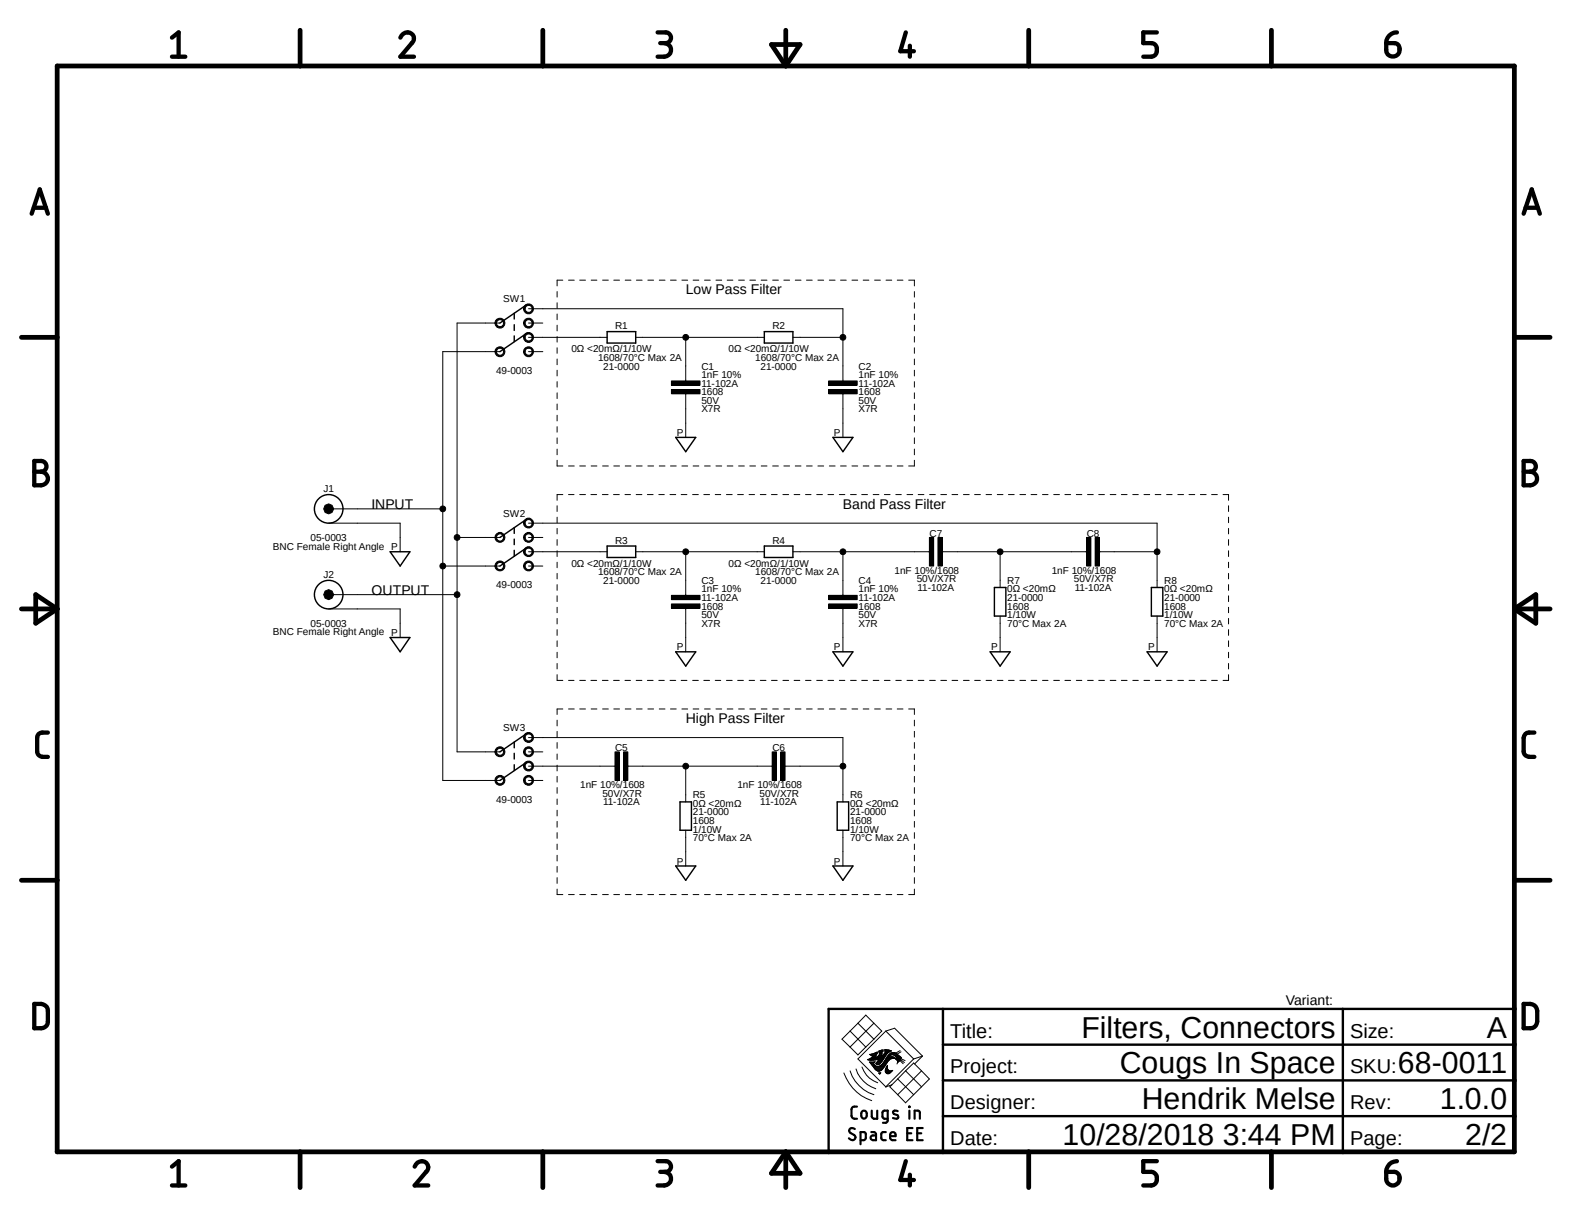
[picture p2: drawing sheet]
<svg xmlns="http://www.w3.org/2000/svg" width="279mm" height="216mm" viewBox="0 0 279 216" stroke-linecap="round" stroke-linejoin="round" font-family="sans-serif">
<path d="M3.4 3.1l272.6 209.7M276 3.1l-272.6 209.7" fill="none" stroke="#fff" stroke-width=".18"/>
<g fill="none" stroke="#000" stroke-width=".18">
<path d="M88.3 56.7a.89 .89 0 0 1 1.4 .3 .89 .89 0 0 1-.7 1.3 .89 .89 0 0 1-1-.9h.2a.64 .64 0 0 1 .9-.6 .64 .64 0 0 1 .2 1 .64 .64 0 0 1-1-.1l-.1-.3h-.2l.1-.4zM88.9 57.4h-7.7v76.2h7.7M93.4 59.3a.89 .89 0 0 1 1.3 .3 .89 .89 0 0 1-.6 1.2 .89 .89 0 0 1-1.1-.9h.3a.64 .64 0 0 1 .8-.6 .64 .64 0 0 1 .3 1 .64 .64 0 0 1-1-.1l-.1-.3h-.3l.1-.3zM93.4 56.7a.89 .89 0 0 1 1.3 .3 .89 .89 0 0 1-.6 1.3 .89 .89 0 0 1-1.1-.9h.3a.64 .64 0 0 1 .8-.6 .64 .64 0 0 1 .3 1 .64 .64 0 0 1-1-.1l-.1-.3h-.3l.1-.4zM93.4 54.2a.89 .89 0 0 1 1.3 .3 .89 .89 0 0 1-.6 1.2 .89 .89 0 0 1-1.1-.8h.3a.64 .64 0 0 1 .8-.7 .64 .64 0 0 1 .3 1 .64 .64 0 0 1-1 0l-.1-.3h-.3l.1-.4zM93.9 59.9h14M93.9 57.4h2.6M93.9 54.9h55.9v12.8M99 51.8v1M99 53.8v1M99 55.8v1M99 57.8v1"/>
<path d="M99 59.8v1M100 49.8h-1v1M101 49.8h1.1M103 49.8h1.1M105.1 49.8h1M107.1 49.8h1M109.1 49.8h1M111.1 49.8h1M113 59.9h22.8M113.1 49.8h1M115.1 49.8h1.1M117.2 49.8h1"/>
<path d="M119.2 49.8h1M121.2 49.8h1M121.9 59.9v7.8M123.2 49.8h1M125.2 49.8h1M127.3 49.8h1M129.2 49.8h1.1M131.3 49.8h1M133.3 49.8h1M135.3 49.8h1M137.3 49.8h1M139.3 49.8h1"/>
<path d="M140.9 59.9h8.9M141.4 49.8h1M143.3 49.8h1.1M145.4 49.8h1M147.4 49.8h1M149.4 49.8h1M151.4 49.8h1M153.4 49.8h1M155.4 49.8h1.1M157.5 49.8h1M159.5 49.8h1M161.5 49.8h1v1"/>
<path d="M162.5 51.8v1M162.5 53.8v1M162.5 55.8v1M162.5 57.8v1M162.5 59.8v1M88.3 61.8a.89 .89 0 0 1 1.4 .3 .89 .89 0 0 1-.7 1.3 .89 .89 0 0 1-1-.9h.2a.64 .64 0 0 1 .9-.6 .64 .64 0 0 1 .2 1 .64 .64 0 0 1-1-.1l-.1-.3h-.2l.1-.4zM88.9 62.5h-10.2v76.2h10.2M93.4 61.8a.89 .89 0 0 1 1.3 .3 .89 .89 0 0 1-.6 1.3 .89 .89 0 0 1-1.1-.9h.3a.64 .64 0 0 1 .8-.6 .64 .64 0 0 1 .3 1 .64 .64 0 0 1-1-.1l-.1-.3h-.3l.1-.4zM93.9 62.5h2.6M99 61.8v1M99 63.8v1M99 65.8v1"/>
<path d="M99 67.8v1M99 69.8v1M99 71.8v1M99 73.8v1M99 75.8v1M99 77.8v1M99 79.8v1M119.3 67.7h5.1v.8h-5.1zM119.3 69.2h5.1v.8h-5.1zM121.9 70v7.7M147.3 67.7h5.1v.8h-5.1zM147.3 69.2h5.1v.8h-5.1z"/>
<path d="M149.8 70v7.7M162.5 61.8v1M162.5 63.8v1M162.5 65.8v1M162.5 67.8v1M162.5 69.8v1M162.5 71.8v1M162.5 73.8v1M162.5 75.8v1M162.5 77.8v1M162.5 79.8v1M58.4 90.4h20.3"/>
<path d="M58.4 93h12.7v5M81.2 95.5h7.7M88.3 99.9a.89 .89 0 0 1 1.4 .3 .89 .89 0 0 1-.6 1.2 .89 .89 0 0 1-1.1-.8h.2a.64 .64 0 0 1 .8-.7 .64 .64 0 0 1 .4 1 .64 .64 0 0 1-1.1-.1l-.1-.2h-.2zM88.3 94.8a.89 .89 0 0 1 1.4 .3 .89 .89 0 0 1-.7 1.3 .89 .89 0 0 1-1-.9h.2a.64 .64 0 0 1 .8-.7 .64 .64 0 0 1 .4 1 .64 .64 0 0 1-1.1 0l-.1-.3h-.2l.1-.4zM93.4 99.9a.89 .89 0 0 1 1.3 .3 .89 .89 0 0 1-.5 1.2 .89 .89 0 0 1-1.2-.8h.3a.64 .64 0 0 1 .8-.7 .64 .64 0 0 1 .3 1 .64 .64 0 0 1-1-.1l-.1-.2h-.3zM93.4 97.4a.89 .89 0 0 1 1.3 .3 .89 .89 0 0 1-.6 1.2 .89 .89 0 0 1-1.1-.9h.3a.64 .64 0 0 1 .8-.6 .64 .64 0 0 1 .3 1 .64 .64 0 0 1-1-.1l-.1-.3h-.3l.1-.3zM93.4 94.8a.89 .89 0 0 1 1.3 .3 .89 .89 0 0 1-.6 1.3 .89 .89 0 0 1-1.1-.9h.3a.64 .64 0 0 1 .8-.7 .64 .64 0 0 1 .3 1 .64 .64 0 0 1-1 0l-.1-.3h-.3l.1-.4zM93.4 92.3a.89 .89 0 0 1 1.3 .3 .89 .89 0 0 1-.6 1.2 .89 .89 0 0 1-1.1-.8h.3a.64 .64 0 0 1 .8-.7 .64 .64 0 0 1 .3 1 .64 .64 0 0 1-1-.1l-.1-.2h-.3l.1-.4zM93.9 93h111.8v11.4M93.9 98h14M93.9 95.5h2.6M99 81.8v1h1"/>
<path d="M99 89.9v1M99 91.9v1M99 93.9v1M99 95.9v1M99 97.9v1M99 99.9v1M100 87.9h-1v1M101 82.8h1.1M101 87.9h1M103 82.8h1.1M103 87.9h1.1M105 87.9h1"/>
<path d="M105.1 82.8h1M107.1 87.9h1M107.1 82.8h1M109.1 87.9h1M109.1 82.8h1M111.1 87.9h1M111.1 82.8h1M113 98h22.8M113.1 87.9h1M113.1 82.8h1M115.1 87.9h1M115.1 82.8h1.1"/>
<path d="M117.1 87.9h1M117.2 82.8h1M119.1 87.9h1M119.2 82.8h1M121.1 87.9h1M121.2 82.8h1M121.9 98v7.8M123.1 87.9h1M123.2 82.8h1M125.1 87.9h1M125.2 82.8h1M127.1 87.9h1"/>
<path d="M127.3 82.8h1M129.1 87.9h1M129.2 82.8h1.1M131.1 87.9h1M131.3 82.8h1M133.1 87.9h1M133.3 82.8h1M135.1 87.9h1M135.3 82.8h1M137.1 87.9h1M137.3 82.8h1M139.1 87.9h1.1"/>
<path d="M139.3 82.8h1M140.9 98h24.3M141.1 87.9h1.1M141.4 82.8h1M143.2 87.9h.9M143.3 82.8h1.1M145.2 87.9h1M145.4 82.8h1M147.2 87.9h1M147.4 82.8h1M149.2 87.9h1M149.4 82.8h1"/>
<path d="M149.8 98v7.8M151.2 87.9h1M151.4 82.8h1M153.2 87.9h1M153.4 82.8h1M155.2 87.9h1M155.4 82.8h1.1M157.2 87.9h1M157.5 82.8h1M159.2 87.9h1M159.5 82.8h1M161.2 87.9h1"/>
<path d="M162.5 81.8v1h-1M163.2 87.9h1M165.2 95.5h.7v5.1h-.7zM165.2 87.9h1M166.7 95.5h.8v5.1h-.8zM167.2 87.9h1M167.5 98h25.6M169.2 87.9h1M171.2 87.9h1.1M173.2 87.9h1M175.3 87.9h.9M177.2 87.9h1.1"/>
<path d="M177.8 98v6.4M179.2 87.9h1.1M181.3 87.9h1M183.3 87.9h1M185.3 87.9h1M187.3 87.9h1M189.3 87.9h1M191.3 87.9h1M193.1 95.5h.8v5.1h-.8zM193.3 87.9h1M194.6 95.5h.8v5.1h-.8zM195.3 87.9h1"/>
<path d="M195.4 98h10.3M197.3 87.9h1M199.3 87.9h1M201.3 87.9h1M203.3 87.9h1M205.3 87.9h1M207.3 87.9h1M209.3 87.9h1.1M211.3 87.9h1M213.4 87.9h1M215.3 87.9h1.1M217.4 87.9h1v1"/>
<path d="M218.4 89.9v1M218.4 91.9v1M218.4 93.9v1M218.4 95.9v1M218.4 97.9v1M218.4 99.9v1M58.4 105.7h22.8M58.4 108.2h12.7v5.1M78.7 100.6h10.2M93.9 100.6h2.6M99 101.9v1M99 103.9v1"/>
<path d="M99 105.9v1M99 107.9v1M99 109.9v1M99 111.9v1M99 113.9v1M99 115.9v1M99 117.9v1M99 119.9v1h1M119.3 105.8h5.1v.8h-5.1zM119.3 107.3h5.1v.8h-5.1zM121.9 108.1v7.7M147.3 105.8h5.1v.8h-5.1z"/>
<path d="M147.3 107.3h5.1v.8h-5.1zM149.8 108.1v7.7M177.8 109.5v6.3M205.7 109.5v6.3M218.4 119.9v1h-1M218.4 101.9v1M218.4 103.9v1M218.4 105.9v1M218.4 107.9v1M218.4 109.9v1M218.4 111.9v1M218.4 113.9v1"/>
<path d="M218.4 115.9v1M218.4 117.9v1M88.3 138a.89 .89 0 0 1 1.4 .3 .89 .89 0 0 1-.6 1.2 .89 .89 0 0 1-1.1-.8h.2a.64 .64 0 0 1 .8-.7 .64 .64 0 0 1 .4 1 .64 .64 0 0 1-1.1-.1l-.1-.2h-.2l.1-.4zM88.3 132.9a.89 .89 0 0 1 1.4 .3 .89 .89 0 0 1-.6 1.3 .89 .89 0 0 1-1.1-.9h.2a.64 .64 0 0 1 .8-.7 .64 .64 0 0 1 .4 1 .64 .64 0 0 1-1.1 0l-.1-.3h-.2zM93.4 138a.89 .89 0 0 1 1.3 .3 .89 .89 0 0 1-.5 1.2 .89 .89 0 0 1-1.2-.8h.3a.64 .64 0 0 1 .8-.7 .64 .64 0 0 1 .3 1 .64 .64 0 0 1-1-.1l-.1-.2h-.3l.1-.4zM93.4 135.4a.89 .89 0 0 1 1.3 .3 .89 .89 0 0 1-.5 1.3 .89 .89 0 0 1-1.2-.9h.3a.64 .64 0 0 1 .8-.6 .64 .64 0 0 1 .3 1 .64 .64 0 0 1-1-.1l-.1-.3h-.3l.1-.4zM93.4 132.9a.89 .89 0 0 1 1.3 .3 .89 .89 0 0 1-.5 1.3 .89 .89 0 0 1-1.2-.9h.3a.64 .64 0 0 1 .8-.7 .64 .64 0 0 1 .3 1 .64 .64 0 0 1-1 0l-.1-.3h-.3zM93.4 130.3a.89 .89 0 0 1 1.3 .4 .89 .89 0 0 1-.5 1.2 .89 .89 0 0 1-1.2-.8h.3a.64 .64 0 0 1 .8-.7 .64 .64 0 0 1 .3 1 .64 .64 0 0 1-1-.1l-.1-.2h-.3zM93.9 138.7h2.6M93.9 136.1h15.4M93.9 133.6h2.6M93.9 131.1h55.9v11.4"/>
<path d="M99 128v1M99 130v1M99 132v1M99 134v1M99 136v1M99 138v1M99 140v1M100 126h-1v1M101 120.9h1M101 126h1.1M103 120.9h1.1M103 126h1.1"/>
<path d="M105 120.9h1M105.1 126h1M107.1 120.9h1M107.1 126h1M109.1 120.9h1M109.1 126h1M109.3 133.6h.8v5.1h-.8zM110.8 133.6h.8v5.1h-.8zM111.1 120.9h1M111.1 126h1M111.6 136.1h25.6M113.1 120.9h1"/>
<path d="M113.1 126h1M115.1 120.9h1M115.1 126h1.1M117.1 120.9h1M117.2 126h1M119.1 120.9h1M119.2 126h1M121.1 120.9h1M121.2 126h1M121.9 136.1v6.4M123.1 120.9h1M123.2 126h1"/>
<path d="M125.1 120.9h1M125.2 126h1M127.1 120.9h1M127.3 126h1M129.1 120.9h1M129.2 126h1.1M131.1 120.9h1M131.3 126h1M133.1 120.9h1M133.3 126h1M135.1 120.9h1M135.3 126h1"/>
<path d="M137.1 120.9h1M137.2 133.6h.8v5.1h-.8zM137.3 126h1M138.8 133.6h.7v5.1h-.7zM139.1 120.9h1.1M139.3 126h1M139.5 136.1h10.3M141.1 120.9h1.1M141.4 126h1M143.2 120.9h.9M143.3 126h1.1M145.2 120.9h1"/>
<path d="M145.4 126h1M147.2 120.9h1M147.4 126h1M149.2 120.9h1M149.4 126h1M151.2 120.9h1M151.4 126h1M153.2 120.9h1M153.4 126h1M155.2 120.9h1M155.4 126h1.1M157.2 120.9h1"/>
<path d="M157.5 126h1M159.2 120.9h1M159.5 126h1M161.2 120.9h1M161.5 126h1v1M162.5 128v1M162.5 130v1M162.5 132v1M162.5 134v1M162.5 136v1M162.5 138v1M162.5 140v1"/>
<path d="M163.2 120.9h1M165.2 120.9h1M167.2 120.9h1M169.2 120.9h1M171.2 120.9h1.1M173.2 120.9h1M175.3 120.9h.9M177.2 120.9h1.1M179.2 120.9h1.1M181.3 120.9h1M183.3 120.9h1M185.3 120.9h1"/>
<path d="M187.3 120.9h1M189.3 120.9h1M191.3 120.9h1M193.3 120.9h1M195.3 120.9h1M197.3 120.9h1M199.3 120.9h1M201.3 120.9h1M203.3 120.9h1M205.3 120.9h1M207.3 120.9h1M209.3 120.9h1.1"/>
<path d="M211.3 120.9h1M213.4 120.9h1M215.3 120.9h1.1M99 142v1M99 144v1M99 146v1M99 148v1M99 150v1M99 152v1M99 154v1M99 156v1M99 158v1h1"/>
<path d="M101 159h1.1M103 159h1.1M105.1 159h1M107.1 159h1M109.1 159h1M111.1 159h1M113.1 159h1M115.1 159h1.1M117.2 159h1M119.2 159h1M121.2 159h1M121.9 147.5v6.4"/>
<path d="M123.2 159h1M125.2 159h1M127.3 159h1M129.2 159h1.1M131.3 159h1M133.3 159h1M135.3 159h1M137.3 159h1M139.3 159h1M141.4 159h1M143.3 159h1.1M145.4 159h1"/>
<path d="M147.4 159h1M149.4 159h1M149.8 147.5v6.4M151.4 159h1M153.4 159h1M155.4 159h1.1M157.5 159h1M159.5 159h1M162.5 142v1M162.5 144v1M162.5 146v1M162.5 148v1"/>
<path d="M162.5 150v1M162.5 152v1M162.5 154v1M162.5 156v1M162.5 158v1h-1M150 190.7a7.9 7.9 0 0 0 4.9 4.9M151.1 190.3a6.6 6.6 0 0 0 4.2 4.2M151.1 186.1l1.4 1.4 1.4-1.4M151.1 183.2l2.8 2.9M152.1 189.9a5.5 5.5 0 0 0 3.6 3.6M152.5 181.8l1.4-1.4 2.8 2.8-1.4 1.5M152.5 181.8l-2.9 2.9 1.5 1.4"/>
<path d="M152.5 181.8l2.8 2.9M153.2 189.6a4.4 4.4 0 0 0 2.8 2.8M154.3 188.3h1.6M154.3 188.3h1.3M154.5 188.2l-.3 .1 .7 .1 1.3-.3-.3 .6M154.5 188.2h2.6M154.6 188.8h.8M154.6 187.4h1.1M154.6 188.8h.7M154.7 188.1h2.4M154.7 188.9h.5M154.7 187.5h1"/>
<path d="M154.7 188.9l.7 1M154.8 189h.5M154.8 188h2.4M154.9 189.1h.4M154.9 187.6h.8M154.9 187.3h.9M154.9 189.2h.5M154.9 187.9l-.4 .3M154.9 187.9h2.3M155 187.8h.6M155 189.3h.5M155.1 189.4h.5"/>
<path d="M155.1 187.7h.6M155.2 189.6h2M155.2 187.2h.7M155.2 188.9l.1 .2M155.3 189.7h1.8M155.3 184.7l-1.4 1.4M155.3 181.8l-4.2 4.3M155.3 189.1l.5 .4M155.4 189.8h1.6M155.4 189.9h1.5M155.4 189.9l.2 .2M155.5 188.7h.1"/>
<path d="M155.5 187.1h.4M155.5 190h1.3M155.5 188.7h-1l.2 .2M155.5 188.7l-.3 .2M155.6 190.1a.7 .7 0 0 0 .9 .1M155.6 190.1h1.2M155.7 190.2h1M155.7 189h.7M155.7 188.9h.8M155.7 187h.2M155.8 188.8h.7M155.8 190.2h.7"/>
<path d="M155.8 189.1h.5M155.8 187.8h1.5M155.9 188.8h.7M155.9 186.9h.1M155.9 186.9l-.3 1 .6-.3M155.9 186.9l-1.3 .5 .6 .3-.3 .2M155.9 188.7h.8M156 188.6h.8M156 187.7h1.4M156 188.5h.8M156.1 188.4h.8M156.1 187.7h1.3"/>
<path d="M156.1 188.3h.8M156.2 188.3h.8M156.2 187.6h1.2M156.2 186.8l.1 .3h.1l-.1 .3M156.2 187.5h.5M156.2 186.9h.6M156.2 186.8h.7M156.3 190.8h.1M156.3 189.5h.9M156.3 187h.5M156.3 187.4l-.1 .2M156.3 187.4h.4"/>
<path d="M156.3 187.3h.4M156.3 187.2h.5M156.4 190.7l.1-.1-.2 .2M156.4 187.1h.4M156.4 189.4l-1.2 .1M156.4 189.4h.9M156.4 186.7l-.2 .1M156.4 186.7h.5M156.5 190.7h-.3l.2 .2M156.5 189.3h.9M156.7 189.2h.7M156.7 186.6h.3l-.1 .3h-.7"/>
<path d="M156.7 186.6l-.3 .1M156.7 186.6h.2M156.7 190.2h-.2M156.7 187.4l.1 .2 .1-.1M156.8 186.9l-.1 .5M156.8 189.1h.7M156.8 189h.7M156.8 190l-.1 .2M156.9 188.9h.7M156.9 187.5h.6M157 188.8h.6M157 187.4h.6"/>
<path d="M157.1 188.2l-.5 .6a.57 .57 0 0 1-.9 .2l.2-.3M157.1 188.8h.6M157.1 188.8l-.7 .6M157.1 188.7h.7M157.1 187.3h.5M157.1 189.7l-.3 .3M157.2 187.2l-.3 .3M157.2 188.6h.6M157.2 187.2h.5M157.2 188.5h.7M157.3 188.4h.7M157.3 187.8l-.2 .4"/>
<path d="M157.3 187.1h.5M157.3 186.8h1M157.3 186.7h1M157.3 186.6h.8M157.3 187h.6M157.4 190.3h1.1M157.4 190.4h1.1M157.4 190.2h.6M157.4 190.2h.5M157.4 188.3h.7M157.4 190.5h1M157.4 190.1h.4"/>
<path d="M157.4 190h.4M157.4 186.9h.8M157.4 188.3h.8M157.4 186.9h.6M157.4 183.2l5 5M157.4 183.2l-4.9 5 5 5M157.4 183.2l1.6-.5 5 5M157.4 190.6h.9M157.4 189.9h.3M157.4 188.2h.9M157.5 189.8h.2M157.5 188.1h1.1"/>
<path d="M157.5 188.1l-.4 .7M157.5 190.7h.7M157.5 189.7h.2M157.6 189.7h.1M157.6 188h1.4M157.6 189.6h.1M157.6 187.9h1.4M157.6 189.5h.1M157.6 187.8h1.2M157.7 190.8h.3M157.7 189.4v-.1l-.3 .8v.5M157.7 189.4v.3"/>
<path d="M157.7 189.7l.1 .3M157.7 189.4h.1M157.7 187.7h.4M157.8 190l.3 .3M157.8 187.7h.3M157.9 187.6h.3M157.9 187.5h.4M158 187.4h1.6M158.2 186.9l-.5 .3-.4 .6M158.2 186.9l.3-.2-1.2-.2v.3h.1l-.2 .4M158.2 190.3l.5-.1-.7 .6h-.3l-.3-.2M158.2 187.2h1.1"/>
<path d="M158.3 187.5l-.3 .2 .7 .1 .5 .4M158.3 187.1h.9M158.3 187.1a1.08 1.08 0 0 1 1.4 .4l.5 .4M158.3 187.1l-.8 1M158.3 187.5a.79 .79 0 0 1 1.1 .7h-.1l.2 .3M158.5 190.2h.1M158.8 187.5h.8M159 187.6h.8M159 188.1l.2 .1M159.1 187.7h.8M159.2 188.2h.1M159.2 188.1a1.53 1.53 0 0 0-1.8 1l-.3 .6"/>
<path d="M159.2 187.7h.8M159.3 187.8h.8M159.3 188.3h.8M159.3 187.9h.9M159.3 188h.8M159.4 188.3h.6M159.4 188.2h.7M159.4 188.1h.7M159.5 188.4h.5M159.5 188.8l-.1 .3M159.5 188.6h.3M159.5 188.5h.4"/>
<path d="M159.5 188.5l.1 .2M159.6 191.7l-1.4 1.4 1.4 1.4M159.6 191.7l2.8 2.8M159.6 188.8h.1M159.6 188.7h.1M159.6 188.7l-.1 .1M159.9 188.4l.6 .6M160 186.7l-.8 .5M160 188.4l-.4 .3M160.1 188.3l.6 .5M160.1 188.3l-.1 .1M160.1 188.1l.8 .4"/>
<path d="M160.1 186.9l-.7 .4h-1.3M160.2 187.9l-.1 .4M161 190.3l1.4-1.4 1.4 1.4M161 190.3l-1.4 1.4M161 190.3l2.8 2.8M162.4 188.2l-5 4.9 1.1-.3M163.8 190.3l1.4 1.4-4.2 4.3-1.4-1.5M163.8 190.3l-4.2 4.2M164 187.7l-1.6 .5M164 187.7l-1.4 1.4"/>
<circle cx="121.9" cy="59.9" r=".51"/>
<circle cx="149.8" cy="59.9" r=".51"/>
<circle cx="58.4" cy="90.4" r=".88"/>
<circle cx="78.7" cy="90.4" r=".51"/>
<circle cx="81.2" cy="95.5" r=".51"/>
<circle cx="121.9" cy="98" r=".51"/>
<circle cx="149.8" cy="98" r=".51"/>
<circle cx="177.8" cy="98" r=".51"/>
<circle cx="205.7" cy="98" r=".51"/>
<circle cx="58.4" cy="105.7" r=".88"/>
<circle cx="78.7" cy="100.6" r=".51"/>
<circle cx="81.2" cy="105.7" r=".51"/>
<circle cx="121.9" cy="136.1" r=".51"/>
<circle cx="149.8" cy="136.1" r=".51"/>
</g>
<g fill="none" stroke="#000" stroke-width=".85">
<path d="M10.2 11.7h259v193h-259zM53.3 5.4v6.3M96.5 5.4v6.3M137.1 7.9h5.1l-2.5 3.8zM139.7 5.4v6.3M182.8 5.4v6.3M226 5.4v6.3M3.8 59.9h6.4M269.2 59.9h6.3M3.8 108.2h6.4M6.3 105.7l3.9 2.5-3.9 2.5zM269.2 108.2h6.3"/>
<path d="M269.2 108.2l3.8-2.5v5zM3.8 156.4h6.4M269.2 156.4h6.3M53.3 204.7v6.3M96.5 204.7v6.3M139.7 204.7v6.3M139.7 204.7l2.5 3.8h-5.1zM182.8 204.7v6.3M226 204.7v6.3"/>
</g>
<g fill="none" stroke="#000" stroke-width=".76">
<path d="M30.6 6.7l1.1-.9v4.3M30.6 10.1h2.3M71.2 6.7a1.19 1.19 0 0 1 1.5-.9 1.19 1.19 0 0 1 .7 1.6l-2.2 2.7h2.4M116.9 5.8h1.4a.95 .95 0 0 1 1 .9 .95 .95 0 0 1-1 1h-1M118.1 7.7a1.21 1.21 0 0 1 1.2 1.2 1.21 1.21 0 0 1-1.2 1.2h-1.2M161 5.8l-1 3.3h2.4M161.7 8.1v2M205.6 5.8h-2.4v1.9h1.4a1.23 1.23 0 0 1 1 1.2 1.23 1.23 0 0 1-1 1.2h-1.4M246.4 7.7h1.4a1.21 1.21 0 0 1 .9 1.4 1.21 1.21 0 0 1-1.3 .9 1.09 1.09 0 0 1-1-1.2zM248.3 5.8a1.88 1.88 0 0 0-1.9 1.9M5.6 38l1.5-4.3 1.4 4.3M6 36.9h2.2"/>
<path d="M270.8 38l1.4-4.3 1.5 4.3M271.1 36.9h2.2M6.1 81.9h1.2a.95 .95 0 0 1 1 1 .95 .95 0 0 1-1 .9 1.21 1.21 0 0 1 1.2 1.2 1.21 1.21 0 0 1-1.2 1.2h-1.2zM6.1 83.8h1.2M270.8 81.9h1.2a.95 .95 0 0 1 1 1 .95 .95 0 0 1-1 .9 1.21 1.21 0 0 1 1.2 1.2 1.21 1.21 0 0 1-1.2 1.2h-1.2zM270.8 83.8h1.2M8.5 130.2h-1a.87 .87 0 0 0-.9 .9v2.4a.97 .97 0 0 0 .9 1h1M272.7 130.2h-.9a.94 .94 0 0 0-1 .9v2.4a.97 .97 0 0 0 1 1h.9M6.1 178.4a2.22 2.22 0 0 1 2.2 .5l.2 .7v1.9a1.13 1.13 0 0 1-1.2 1.2h-1.2zM270.8 178.4a2.07 2.07 0 0 1 2.2 .5l.2 .7v1.9a1.21 1.21 0 0 1-1.2 1.2h-1.2zM30.6 207.3l1.1-1v4.4M30.6 210.7h2.3"/>
<path d="M73.7 207.3a1.2 1.2 0 0 1 1.4-1 1.2 1.2 0 0 1 1 1.4l-2.4 3h2.4M116.9 206.3h1.4a.95 .95 0 0 1 1 1 .95 .95 0 0 1-1 .9h-1M118.1 208.2a1.21 1.21 0 0 1 1.2 1.2 1.21 1.21 0 0 1-1.2 1.3h-1.2M161 206.3l-1 3.4h2.4M161.7 208.7v2M205.6 206.3h-2.4v1.9h1.4a1.23 1.23 0 0 1 1 1.2 1.23 1.23 0 0 1-1 1.3h-1.4M246.4 208.2h1.4a1.2 1.2 0 0 1 1 1.4 1.2 1.2 0 0 1-1.3 1 1.2 1.2 0 0 1-1.1-1.1zM248.3 206.3a1.88 1.88 0 0 0-1.9 1.9"/>
</g>
<path d="M167.6 179.3v25.4M238.7 179.3v25.4M269.2 179.3h-121.9v25.4M167.6 198.3h101.6M167.6 192h101.6M167.6 185.6h101.6" fill="none" stroke="#000" stroke-width=".42"/>
<g fill="none" stroke="#000" stroke-width=".38">
<path d="M152.3 196.6l-.7 .1-.3 .4 .1 1.4 .4 .3h.5M153.2 197.6a.49 .49 0 0 1 .5-.2 .49 .49 0 0 1 .4 .4v.5a.49 .49 0 0 1-.5 .5 .49 .49 0 0 1-.5-.5zM154.9 197.4v1l.4 .4h.6v-1.4M157.8 198.8h-.6l-.3-.2-.1-.9 .2-.3h.8v1.7l-.4 .4h-.5M159.6 197.4a.61 .61 0 0 0-.9 .2l.2 .4 .6 .2 .2 .3a.63 .63 0 0 1-1 .2M161.6 196.6l.1 .1zM161.6 197.4v1.4M162.6 198.8v-1.4h.6l.2 .1 .1 1.3M151.9 200.6a.6 .6 0 0 0-1 .3l.3 .4 .6 .4a.51 .51 0 0 1 .2 .7 .51 .51 0 0 1-.7 .2l-.4-.3M153 202.6h.5l.3-.2 .1-.9-.2-.3h-.7v2.1M154.9 201.2h.6l.2 .3v1.1h-.5a.42 .42 0 0 1-.5-.4 .42 .42 0 0 1 .5-.4h.5M157.4 201.2h-.6l-.2 .3 .1 .9 .3 .2h.4"/>
<path d="M158.2 201.9h1a.51 .51 0 0 0-.4-.7 .51 .51 0 0 0-.6 .4l.1 .8 .3 .2h.6M161.2 201.4h.8M162.2 200.4h-1v2.2h1M163 201.4h.7M164 200.4h-1v2.2h1"/>
</g>
<g fill="none" stroke="#000" stroke-width=".25">
<path d="M91.4 55.7v1M91.4 57.7v1M91.4 59.7v1M93.7 59.2l-4.8 3.3M93.7 54.1l-4.8 3.3M107.9 58.9h5.1v2.1h-5.1zM135.8 58.9h5.1v2.1h-5.1zM120.1 77.7h3.6l-1.8 2.6zM148 77.7h3.6l-1.8 2.6zM69.3 98h3.6l-1.8 2.6zM91.4 93.8v1M91.4 95.8v1"/>
<path d="M91.4 97.8v1M93.7 97.3l-4.8 3.3M93.7 92.2l-4.8 3.3M107.9 97h5.1v2.1h-5.1zM135.8 97h5.1v2.1h-5.1zM69.3 113.3h3.6l-1.8 2.5zM120.1 115.8h3.6l-1.8 2.6zM148 115.8h3.6l-1.8 2.6zM176 115.8h3.5l-1.7 2.6zM176.7 104.4h2.1v5.1h-2.1zM203.9 115.8h3.5l-1.7 2.6zM204.6 104.4h2.1v5.1h-2.1z"/>
<path d="M91.4 131.9v1M91.4 133.9v1M91.4 135.9v1M93.7 135.4l-4.8 3.3M93.7 130.3l-4.8 3.3M120.1 153.9h3.6l-1.8 2.5zM120.9 142.5h2v5h-2zM148 153.9h3.6l-1.8 2.5zM148.8 142.5h2v5h-2z"/>
<circle cx="58.4" cy="90.4" r="2.54"/>
<circle cx="58.4" cy="105.7" r="2.54"/>
</g>
<g fill="#000">
<path d="M88.3 56.7a.89 .89 0 0 1 1.4 .3 .89 .89 0 0 1-.7 1.3 .89 .89 0 0 1-1-.9h.2a.64 .64 0 0 1 .9-.6 .64 .64 0 0 1 .2 1 .64 .64 0 0 1-1-.1l-.1-.3h-.2l.1-.4z" fill-rule="evenodd"/>
<path d="M93.4 59.3a.89 .89 0 0 1 1.3 .3 .89 .89 0 0 1-.6 1.2 .89 .89 0 0 1-1.1-.9h.3a.64 .64 0 0 1 .8-.6 .64 .64 0 0 1 .3 1 .64 .64 0 0 1-1-.1l-.1-.3h-.3l.1-.3z" fill-rule="evenodd"/>
<path d="M93.4 56.7a.89 .89 0 0 1 1.3 .3 .89 .89 0 0 1-.6 1.3 .89 .89 0 0 1-1.1-.9h.3a.64 .64 0 0 1 .8-.6 .64 .64 0 0 1 .3 1 .64 .64 0 0 1-1-.1l-.1-.3h-.3l.1-.4z" fill-rule="evenodd"/>
<path d="M93.4 54.2a.89 .89 0 0 1 1.3 .3 .89 .89 0 0 1-.6 1.2 .89 .89 0 0 1-1.1-.8h.3a.64 .64 0 0 1 .8-.7 .64 .64 0 0 1 .3 1 .64 .64 0 0 1-1 0l-.1-.3h-.3l.1-.4z" fill-rule="evenodd"/>
<path d="M88.3 61.8a.89 .89 0 0 1 1.4 .3 .89 .89 0 0 1-.7 1.3 .89 .89 0 0 1-1-.9h.2a.64 .64 0 0 1 .9-.6 .64 .64 0 0 1 .2 1 .64 .64 0 0 1-1-.1l-.1-.3h-.2l.1-.4z" fill-rule="evenodd"/>
<path d="M93.4 61.8a.89 .89 0 0 1 1.3 .3 .89 .89 0 0 1-.6 1.3 .89 .89 0 0 1-1.1-.9h.3a.64 .64 0 0 1 .8-.6 .64 .64 0 0 1 .3 1 .64 .64 0 0 1-1-.1l-.1-.3h-.3l.1-.4z" fill-rule="evenodd"/>
<path d="M119.3 67.7h5.1v.8h-5.1z" fill-rule="evenodd"/>
<path d="M119.3 69.2h5.1v.8h-5.1z" fill-rule="evenodd"/>
<path d="M147.3 67.7h5.1v.8h-5.1z" fill-rule="evenodd"/>
<path d="M147.3 69.2h5.1v.8h-5.1z" fill-rule="evenodd"/>
<path d="M88.3 94.8a.89 .89 0 0 1 1.4 .3 .89 .89 0 0 1-.7 1.3 .89 .89 0 0 1-1-.9h.2a.64 .64 0 0 1 .8-.7 .64 .64 0 0 1 .4 1 .64 .64 0 0 1-1.1 0l-.1-.3h-.2l.1-.4z" fill-rule="evenodd"/>
<path d="M93.4 97.4a.89 .89 0 0 1 1.3 .3 .89 .89 0 0 1-.6 1.2 .89 .89 0 0 1-1.1-.9h.3a.64 .64 0 0 1 .8-.6 .64 .64 0 0 1 .3 1 .64 .64 0 0 1-1-.1l-.1-.3h-.3l.1-.3z" fill-rule="evenodd"/>
<path d="M93.4 94.8a.89 .89 0 0 1 1.3 .3 .89 .89 0 0 1-.6 1.3 .89 .89 0 0 1-1.1-.9h.3a.64 .64 0 0 1 .8-.7 .64 .64 0 0 1 .3 1 .64 .64 0 0 1-1 0l-.1-.3h-.3l.1-.4z" fill-rule="evenodd"/>
<path d="M93.4 92.3a.89 .89 0 0 1 1.3 .3 .89 .89 0 0 1-.6 1.2 .89 .89 0 0 1-1.1-.8h.3a.64 .64 0 0 1 .8-.7 .64 .64 0 0 1 .3 1 .64 .64 0 0 1-1-.1l-.1-.2h-.3l.1-.4z" fill-rule="evenodd"/>
<path d="M165.2 95.5h.7v5.1h-.7z" fill-rule="evenodd"/>
<path d="M166.7 95.5h.8v5.1h-.8z" fill-rule="evenodd"/>
<path d="M193.1 95.5h.8v5.1h-.8z" fill-rule="evenodd"/>
<path d="M194.6 95.5h.8v5.1h-.8z" fill-rule="evenodd"/>
<path d="M88.3 99.9a.89 .89 0 0 1 1.4 .3 .89 .89 0 0 1-.6 1.2 .89 .89 0 0 1-1.1-.8h.2a.64 .64 0 0 1 .8-.7 .64 .64 0 0 1 .4 1 .64 .64 0 0 1-1.1-.1l-.1-.2h-.2z" fill-rule="evenodd"/>
<path d="M93.4 99.9a.89 .89 0 0 1 1.3 .3 .89 .89 0 0 1-.5 1.2 .89 .89 0 0 1-1.2-.8h.3a.64 .64 0 0 1 .8-.7 .64 .64 0 0 1 .3 1 .64 .64 0 0 1-1-.1l-.1-.2h-.3z" fill-rule="evenodd"/>
<path d="M119.3 105.8h5.1v.8h-5.1z" fill-rule="evenodd"/>
<path d="M119.3 107.3h5.1v.8h-5.1z" fill-rule="evenodd"/>
<path d="M147.3 105.8h5.1v.8h-5.1z" fill-rule="evenodd"/>
<path d="M147.3 107.3h5.1v.8h-5.1z" fill-rule="evenodd"/>
<path d="M88.3 138a.89 .89 0 0 1 1.4 .3 .89 .89 0 0 1-.6 1.2 .89 .89 0 0 1-1.1-.8h.2a.64 .64 0 0 1 .8-.7 .64 .64 0 0 1 .4 1 .64 .64 0 0 1-1.1-.1l-.1-.2h-.2l.1-.4z" fill-rule="evenodd"/>
<path d="M88.3 132.9a.89 .89 0 0 1 1.4 .3 .89 .89 0 0 1-.6 1.3 .89 .89 0 0 1-1.1-.9h.2a.64 .64 0 0 1 .8-.7 .64 .64 0 0 1 .4 1 .64 .64 0 0 1-1.1 0l-.1-.3h-.2z" fill-rule="evenodd"/>
<path d="M93.4 138a.89 .89 0 0 1 1.3 .3 .89 .89 0 0 1-.5 1.2 .89 .89 0 0 1-1.2-.8h.3a.64 .64 0 0 1 .8-.7 .64 .64 0 0 1 .3 1 .64 .64 0 0 1-1-.1l-.1-.2h-.3l.1-.4z" fill-rule="evenodd"/>
<path d="M93.4 135.4a.89 .89 0 0 1 1.3 .3 .89 .89 0 0 1-.5 1.3 .89 .89 0 0 1-1.2-.9h.3a.64 .64 0 0 1 .8-.6 .64 .64 0 0 1 .3 1 .64 .64 0 0 1-1-.1l-.1-.3h-.3l.1-.4z" fill-rule="evenodd"/>
<path d="M93.4 132.9a.89 .89 0 0 1 1.3 .3 .89 .89 0 0 1-.5 1.3 .89 .89 0 0 1-1.2-.9h.3a.64 .64 0 0 1 .8-.7 .64 .64 0 0 1 .3 1 .64 .64 0 0 1-1 0l-.1-.3h-.3z" fill-rule="evenodd"/>
<path d="M93.4 130.3a.89 .89 0 0 1 1.3 .4 .89 .89 0 0 1-.5 1.2 .89 .89 0 0 1-1.2-.8h.3a.64 .64 0 0 1 .8-.7 .64 .64 0 0 1 .3 1 .64 .64 0 0 1-1-.1l-.1-.2h-.3z" fill-rule="evenodd"/>
<path d="M109.3 133.6h.8v5.1h-.8z" fill-rule="evenodd"/>
<path d="M110.8 133.6h.8v5.1h-.8z" fill-rule="evenodd"/>
<path d="M137.2 133.6h.8v5.1h-.8z" fill-rule="evenodd"/>
<path d="M138.8 133.6h.7v5.1h-.7z" fill-rule="evenodd"/>
<circle cx="121.9" cy="59.9" r=".51"/>
<circle cx="149.8" cy="59.9" r=".51"/>
<circle cx="58.4" cy="90.4" r=".88"/>
<circle cx="78.7" cy="90.4" r=".51"/>
<circle cx="81.2" cy="95.5" r=".51"/>
<circle cx="121.9" cy="98" r=".51"/>
<circle cx="149.8" cy="98" r=".51"/>
<circle cx="177.8" cy="98" r=".51"/>
<circle cx="205.7" cy="98" r=".51"/>
<circle cx="58.4" cy="105.7" r=".88"/>
<circle cx="78.7" cy="100.6" r=".51"/>
<circle cx="81.2" cy="105.7" r=".51"/>
<circle cx="121.9" cy="136.1" r=".51"/>
<circle cx="149.8" cy="136.1" r=".51"/>
</g>
<g font-size="5.4">
<text x="192.2" y="184.4">Filters, Connectors</text>
<text x="264.3" y="184.4">A</text>
<text x="199" y="190.7">Cougs In Space</text>
<text x="248.5" y="190.7">68-0011</text>
<text x="202.9" y="197.1">Hendrik Melse</text>
<text x="255.9" y="197.1">1.0.0</text>
<text x="188.9" y="203.4">10/28/2018 3:44 PM</text>
<text x="260.4" y="203.4">2/2</text>
</g>
<g font-size="3.6">
<text x="168.9" y="184.4">Title:</text>
<text x="239.9" y="184.4">Size:</text>
<text x="168.9" y="190.7">Project:</text>
<text x="240" y="190.7">SKU:</text>
<text x="168.9" y="197.1">Designer:</text>
<text x="239.9" y="197.1">Rev:</text>
<text x="168.9" y="203.4">Date:</text>
<text x="239.9" y="203.4">Page:</text>
</g>
<g font-size="2.5">
<text x="121.9" y="52.3">Low Pass Filter</text>
<text x="66" y="90.4">INPUT</text>
<text x="149.8" y="90.4">Band Pass Filter</text>
<text x="66" y="105.7">OUTPUT</text>
<text x="121.9" y="128.5">High Pass Filter</text>
<text x="228.5" y="178.5">Variant:</text>
</g>
<g font-size="1.8">
<text x="89.5" y="53.7">SW1</text>
<text x="109.3" y="58.5">R1</text>
<text x="137.3" y="58.5">R2</text>
<text x="101.6" y="62.6">0Ω &lt;20mΩ/1/10W</text>
<text x="106.3" y="64.1">1608/70°C Max 2A</text>
<text x="107.2" y="65.7">21-0000</text>
<text x="124.7" y="65.7">C1</text>
<text x="129.5" y="62.6">0Ω &lt;20mΩ/1/10W</text>
<text x="134.2" y="64.1">1608/70°C Max 2A</text>
<text x="135.2" y="65.7">21-0000</text>
<text x="152.6" y="65.7">C2</text>
<text x="88.2" y="66.4">49-0003</text>
<text x="124.7" y="68.7">11-102A</text>
<text x="124.7" y="70.2">1608</text>
<text x="124.7" y="71.8">50V</text>
<text x="124.7" y="67.2">1nF 10%</text>
<text x="152.6" y="67.2">1nF 10%</text>
<text x="152.6" y="68.7">11-102A</text>
<text x="152.6" y="70.2">1608</text>
<text x="152.6" y="71.8">50V</text>
<text x="120.3" y="77.5">P</text>
<text x="124.7" y="73.3">X7R</text>
<text x="148.2" y="77.5">P</text>
<text x="152.6" y="73.3">X7R</text>
<text x="57.5" y="87.5">J1</text>
<text x="89.5" y="91.8">SW2</text>
<text x="165.2" y="95.4">C7</text>
<text x="193.2" y="95.4">C8</text>
<text x="48.5" y="97.7">BNC Female Right Angle P</text>
<text x="55.2" y="96.1">05-0003</text>
<text x="101.6" y="100.7">0Ω &lt;20mΩ/1/10W</text>
<text x="109.3" y="96.6">R3</text>
<text x="129.5" y="100.7">0Ω &lt;20mΩ/1/10W</text>
<text x="137.3" y="96.6">R4</text>
<text x="159" y="102">1nF 10%/1608</text>
<text x="186.9" y="102">1nF 10%/1608</text>
<text x="57.5" y="102.7">J2</text>
<text x="88.2" y="104.5">49-0003</text>
<text x="106.3" y="102.2">1608/70°C Max 2A</text>
<text x="107.2" y="103.8">21-0000</text>
<text x="124.7" y="106.8">11-102A</text>
<text x="124.7" y="105.3">1nF 10%</text>
<text x="124.7" y="103.8">C3</text>
<text x="134.2" y="102.2">1608/70°C Max 2A</text>
<text x="135.2" y="103.8">21-0000</text>
<text x="152.6" y="105.3">1nF 10%</text>
<text x="152.6" y="103.8">C4</text>
<text x="152.6" y="106.8">11-102A</text>
<text x="162.9" y="103.5">50V X7R</text>
<text x="163.1" y="105">11-102A</text>
<text x="166.1" y="103.5">/</text>
<text x="179" y="106.8">21-0000</text>
<text x="179" y="105.3">0Ω &lt;20mΩ</text>
<text x="179" y="103.8">R7</text>
<text x="190.9" y="103.5">50V X7R</text>
<text x="191" y="105">11-102A</text>
<text x="194" y="103.5">/</text>
<text x="206.9" y="105.3">0Ω &lt;20mΩ</text>
<text x="206.9" y="103.8">R8</text>
<text x="206.9" y="106.8">21-0000</text>
<text x="48.5" y="112.9">BNC Female Right Angle P</text>
<text x="55.2" y="111.4">05-0003</text>
<text x="124.7" y="108.3">1608</text>
<text x="124.7" y="109.9">50V</text>
<text x="124.7" y="111.4">X7R</text>
<text x="152.6" y="108.3">1608</text>
<text x="152.6" y="109.9">50V</text>
<text x="152.6" y="111.4">X7R</text>
<text x="179" y="108.3">1608</text>
<text x="179" y="109.9">1/10W</text>
<text x="179" y="111.4">70°C Max 2A</text>
<text x="206.9" y="108.3">1608</text>
<text x="206.9" y="109.9">1/10W</text>
<text x="206.9" y="111.4">70°C Max 2A</text>
<text x="120.3" y="115.6">P</text>
<text x="148.2" y="115.6">P</text>
<text x="176.2" y="115.6">P</text>
<text x="204" y="115.6">P</text>
<text x="89.5" y="129.9">SW3</text>
<text x="109.3" y="133.5">C5</text>
<text x="137.3" y="133.5">C6</text>
<text x="88.2" y="142.6">49-0003</text>
<text x="103.1" y="140.1">1nF 10%/1608</text>
<text x="107.1" y="141.6">50V X7R</text>
<text x="107.2" y="143.1">11-102A</text>
<text x="110.2" y="141.6">/</text>
<text x="123.1" y="143.4">0Ω &lt;20mΩ</text>
<text x="123.1" y="141.9">R5</text>
<text x="131.1" y="140.1">1nF 10%/1608</text>
<text x="135" y="141.6">50V X7R</text>
<text x="135.1" y="143.1">11-102A</text>
<text x="138.1" y="141.6">/</text>
<text x="151.1" y="143.4">0Ω &lt;20mΩ</text>
<text x="151.1" y="141.9">R6</text>
<text x="123.1" y="146.4">1608</text>
<text x="123.1" y="148">1/10W</text>
<text x="123.1" y="149.5">70°C Max 2A</text>
<text x="123.1" y="144.9">21-0000</text>
<text x="151.1" y="146.4">1608</text>
<text x="151.1" y="148">1/10W</text>
<text x="151.1" y="149.5">70°C Max 2A</text>
<text x="151.1" y="144.9">21-0000</text>
<text x="120.3" y="153.6">P</text>
<text x="148.2" y="153.6">P</text>
</g>
</svg>
